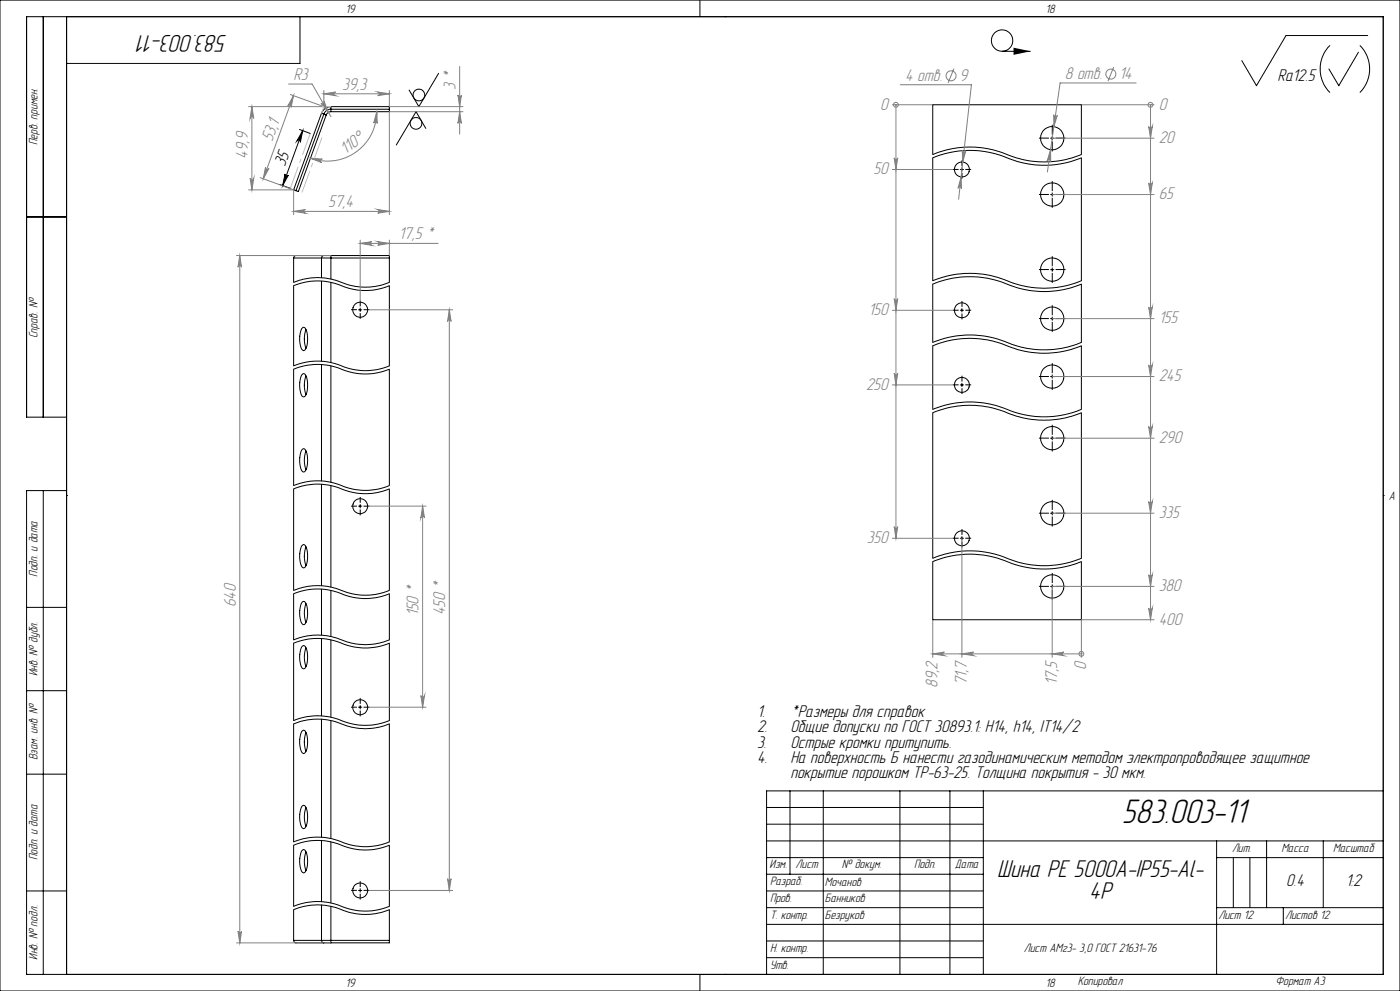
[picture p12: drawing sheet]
<svg xmlns="http://www.w3.org/2000/svg" width="420mm" height="297mm" viewBox="0 0 420 297" stroke-linecap="round" stroke-linejoin="round" font-family="sans-serif">
<g fill="none" stroke="#000" stroke-width=".3">
<path d="M0 0h420v297h-420zM13 5v120M20 5v287M90 5v14h-70M210 0v5M217.5 5h.1M300.6 15.4h8.6M399 13.6a10 10 0 0 0 0 14.1M407.5 15.7l-5.9 10-2.9-5M408 13.6a10 10 0 0 1 0 14.1M410.3 10.7h-24.5l-8.9 15-4.4-7.5M89.9 38.8l3.2 1.2"/>
<path d="M90.8 39.2l-.7 3.4a.55 .55 0 0 0-.3-.6 .55 .55 0 0 0-.7 .3zM90.8 39.2l-6 16.4M96.4 33.9l.8 .3M96.4 33.9l-8.3 23 .7 .2M97.2 34.2l.7 .3M97.2 34.2l-8.4 22.9M97.9 34.5l-8.4 22.9-.7-.3M99.3 32a3.1 3.1 0 0 0-2.9 1.9M99.3 32v.7M99.3 32.7a2.15 2.15 0 0 0-2.1 1.5M99.3 32h17.5v.7M99.3 32.7v.8"/>
<path d="M99.3 33.5a1.59 1.59 0 0 0-1.4 1M99.3 32.7h17.5M116.8 32.7v.8h-17.5M127.7 38.5l-2.9-5-5.9 10M131.6 22l-5.9 10-3-5M279.8 31.4h44.6v14.9a30.2 30.2 0 0 1-24.4-.8 29 29 0 0 0-20.2 .8zM83.9 55.3l3.2 1.1M85.5 52.1a.52 .52 0 0 0 .3 .7 .52 .52 0 0 0 .7-.3l-1.7 3.1zM279.8 47.3a29.5 29.5 0 0 1 23.7 .5 28.8 28.8 0 0 0 20.9-.5v36.8a29.5 29.5 0 0 1-23.7-.5 29.3 29.3 0 0 0-20.9 .5zM288.1 50.8h1M288.6 50.3v1M315.2 58.3h1"/>
<path d="M315.2 41.4h1M315.7 40.9v1M315.7 57.8v1M8 65h12M88.1 77.3v7.3a19.7 19.7 0 0 1 16.1 .7 19 19 0 0 0 12.6-.7v-7.3M88.1 77.3h8.3M96.4 77.3h2.9M96.4 77.3v5.9M97.2 76.6h2.1M97.2 76.6l-.5 .2-.3 .5M97.2 76.6h-8.5l-.4 .2-.2 .5M99.3 76.6h17.5v.7"/>
<path d="M99.3 76.6v.7M99.3 77.3h17.5M99.3 77.3v6.3M88.1 85.6a19.7 19.7 0 0 1 16.1 .7 18.4 18.4 0 0 0 12.6-.7v24a19.5 19.5 0 0 1-16.1-.6 18.7 18.7 0 0 0-12.6 .6zM90.6 98.4l.5-.3a2.84 2.84 0 0 1 1.2 2.7l-.3 2.9a1.14 1.14 0 0 1-1.2 1.3 6.9 6.9 0 0 1-.2-6.6zM91.8 98.7a8.4 8.4 0 0 0 0 5.7M96.4 84.2v24.1M99.3 84.6v24.1M107.6 92.8h.9M108.1 92.3v1M279.8 85.2a29.5 29.5 0 0 1 23.7 .5 28.8 28.8 0 0 0 20.9-.5v17.4a29.5 29.5 0 0 1-23.7-.5 28.8 28.8 0 0 0-20.9 .5zM288.1 93h1"/>
<path d="M288.6 92.5v1M315.2 95.5h1M315.2 80.8h1M315.7 80.3v1M315.7 95v1M88.1 110.7a19.5 19.5 0 0 1 16.1 .6 18.7 18.7 0 0 0 12.6-.6v34.8a19.5 19.5 0 0 1-16.1-.6 18.7 18.7 0 0 0-12.6 .6zM90.6 112.3l.5-.3a2.84 2.84 0 0 1 1.2 2.7l-.3 2.9a1.14 1.14 0 0 1-1.2 1.3 6.9 6.9 0 0 1-.2-6.6zM91.8 112.6a8.3 8.3 0 0 0 0 5.7M96.4 109.3v34.8M99.3 109.6v34.9M279.8 103.6a29.5 29.5 0 0 1 23.7 .6 28.8 28.8 0 0 0 20.9-.6v19.1a29.5 29.5 0 0 1-23.7-.5 28.8 28.8 0 0 0-20.9 .5zM288.1 115.4h1"/>
<path d="M288.6 114.9v.9M315.2 112.9h1M315.7 112.4v.9M20 125h-12v-120h407v287h-407v-145h12M90.6 134.8l.5-.3a2.72 2.72 0 0 1 1.2 2.7l-.3 3a1.2 1.2 0 0 1-1.2 1.2 6.9 6.9 0 0 1-.2-6.6zM91.8 135.1a8.3 8.3 0 0 0 0 5.7M279.8 123.7a29.5 29.5 0 0 1 23.7 .5 29.3 29.3 0 0 0 20.9-.5v43.6a29.9 29.9 0 0 1-24.4-.8 29 29 0 0 0-20.2 .8zM315.2 131.3h1M315.7 130.8v1M13 147v145M20 148.5h.1M88.1 146.5a19.5 19.5 0 0 1 16.1 .6 18.7 18.7 0 0 0 12.6-.6v30.4a19.7 19.7 0 0 1-16.1-.6 19 19 0 0 0-12.6 .6z"/>
<path d="M96.4 145.1v30.4M99.3 145.5v30.5M107.6 151.7h.9M108.1 151.2v1M315.2 153.8h1M315.7 153.3v1M415 148.5h.1M88.1 177.9a19.7 19.7 0 0 1 16.1 .7 18.4 18.4 0 0 0 12.6-.7v13.9a19.7 19.7 0 0 1-16.1-.7 19 19 0 0 0-12.6 .7zM90.6 163.5l.5-.3a2.85 2.85 0 0 1 1.2 2.7l-.3 3a1.13 1.13 0 0 1-1.2 1.2 6.9 6.9 0 0 1-.2-6.6zM91.8 163.9a8.4 8.4 0 0 0 0 5.6M96.4 176.6v13.8M99.3 176.9v13.9"/>
<path d="M279.8 168.3a29.9 29.9 0 0 1 24.5 .8 29 29 0 0 0 20.1-.8v17.4h-44.6zM288.1 161.3h1M288.6 160.8v1M315.2 175.8h1M315.7 175.3v.9M8 182h12M88.1 192.8a19.7 19.7 0 0 1 16.1 .6 18.4 18.4 0 0 0 12.6-.6v23.2a19.7 19.7 0 0 1-16.1-.7 18.4 18.4 0 0 0-12.6 .7zM90.6 180.6l.5-.4a2.72 2.72 0 0 1 1.2 2.7l-.3 3a1.2 1.2 0 0 1-1.2 1.2 6.9 6.9 0 0 1-.2-6.5zM90.6 193.8l.5-.3a2.84 2.84 0 0 1 1.2 2.7l-.3 2.9a1.14 1.14 0 0 1-1.2 1.3 6.9 6.9 0 0 1-.2-6.6zM91.8 180.9a8.3 8.3 0 0 0 0 5.6M91.8 194.1a8.3 8.3 0 0 0 0 5.7M96.4 191.4v23.2"/>
<path d="M99.3 191.8v23.1M8 207h12M88.1 217a19.7 19.7 0 0 1 16.1 .6 19 19 0 0 0 12.6-.6v35.3a19.5 19.5 0 0 1-16.1-.6 18.7 18.7 0 0 0-12.6 .6zM90.6 219.2l.5-.4a2.85 2.85 0 0 1 1.2 2.8l-.3 2.9a1.13 1.13 0 0 1-1.2 1.2 6.9 6.9 0 0 1-.2-6.5zM91.8 219.5a8.3 8.3 0 0 0 0 5.7M96.4 215.5v35.4M99.3 216v35.3M107.6 211.9h.9M108.1 211.5v1M8 232h12M237 237v25M247 237v55"/>
<path d="M270 237v55M285 237v55M295 237v55M415 237h-185v55M88.1 253.3a19.5 19.5 0 0 1 16.1 .6 18.7 18.7 0 0 0 12.6-.6v18.3a19.7 19.7 0 0 1-16.1-.6 18.4 18.4 0 0 0-12.6 .6zM90.6 241.7l.5-.4a2.84 2.84 0 0 1 1.2 2.7l-.3 3a1.14 1.14 0 0 1-1.2 1.2 6.9 6.9 0 0 1-.2-6.5zM90.6 254.9l.5-.3a2.85 2.85 0 0 1 1.2 2.7l-.3 3a1.14 1.14 0 0 1-1.2 1.2 6.9 6.9 0 0 1-.2-6.6zM91.8 242a8.4 8.4 0 0 0 0 5.7M91.8 255.3a8.4 8.4 0 0 0 0 5.6M96.4 251.9v18.3M99.3 252.3v18.3M230 242h65"/>
<path d="M230 247h65M230 252h185M230 257h65M365 252v40M365 257h50M370 257v15M375 257v15M380 252v20M397 252v20M8 267h12M96.4 271.2v10.6M99.3 271.6v10.2"/>
<path d="M107.6 266.9h.9M108.1 266.3v1.1M230 267h65M230 272h65M230 277h185M230 262h65M365 272h50M385 272v5M88.1 281.8l.2 .6 .4 .2h8.5M88.1 281.8v-9.2a19.7 19.7 0 0 1 16.1 .7 19 19 0 0 0 12.6-.7v9.2M88.1 281.8h8.3M96.4 281.8h2.9"/>
<path d="M96.4 281.8l.3 .6 .5 .2M97.2 282.6h2.1M99.3 281.8v.8M99.3 281.8h17.5M116.8 281.8v.8h-17.5M210 292v5M217.5 292h.1M230 282h65M230 287h65"/>
<circle cx="300.6" cy="12.2" r="3.2"/>
<circle cx="124.8" cy="37" r="1.75"/>
<circle cx="125.7" cy="28.5" r="1.75"/>
<circle cx="288.6" cy="50.8" r="2.25"/>
<circle cx="315.7" cy="41.4" r="3.5"/>
<circle cx="315.7" cy="58.3" r="3.5"/>
<circle cx="108.1" cy="92.8" r="2.24"/>
<circle cx="288.6" cy="93" r="2.25"/>
<circle cx="315.7" cy="95.5" r="3.5"/>
<circle cx="315.7" cy="80.8" r="3.5"/>
<circle cx="288.6" cy="115.4" r="2.25"/>
<circle cx="315.7" cy="112.9" r="3.5"/>
<circle cx="315.7" cy="131.3" r="3.5"/>
<circle cx="108.1" cy="151.7" r="2.24"/>
<circle cx="315.7" cy="153.8" r="3.5"/>
<circle cx="288.6" cy="161.3" r="2.25"/>
<circle cx="315.7" cy="175.8" r="3.5"/>
<circle cx="108.1" cy="212" r="2.24"/>
<circle cx="108.1" cy="266.9" r="2.24"/>
</g>
<g fill="none" stroke="#808080" stroke-width=".3">
<path d="M137.9 19.9v20.3M74.6 32h24.7M75.6 32l.5 3.5a.55 .55 0 0 0-.5-.6 .55 .55 0 0 0-.6 .6zM75.6 32v24.9M86.6 25.2h7l5.7 9.8M88.1 28.6l-.8 3.5a.53 .53 0 0 0-.3-.6 .53 .53 0 0 0-.6 .2zM88.1 28.6l-9.1 25M96.3 30.9a.53 .53 0 0 0 .7 .2 .53 .53 0 0 0 .2-.7l1.3 3.3zM97.2 28.1l3.5-.5a.55 .55 0 0 0-.6 .5 .55 .55 0 0 0 .6 .6zM97.2 27.1v4.9l-10.1-3.7M97.2 28.1h19.6M113 33.5l.2 3.5a.53 .53 0 0 0-.5-.6 .53 .53 0 0 0-.6 .5z"/>
<path d="M113 33.5a14.8 14.8 0 0 1-19.8 13.9M113.3 27.6l3.5 .5-3.5 .6a.55 .55 0 0 0 .5-.6 .55 .55 0 0 0-.5-.5zM116.8 27.1v4.9h22.1M137.4 28.5a.53 .53 0 0 0 .5 .5 .53 .53 0 0 0 .5-.5l-.5 3.5zM137.9 33.5l.5 3.5a.53 .53 0 0 0-.5-.5 .53 .53 0 0 0-.5 .5zM138.9 33.5h-22.1v30.8M267.7 31.4h12.1M268.8 31.4h.1M268.8 31.4v129.9M270.1 25.4h21.3l-3.8 34.3M286.2 20.6l-1.8 4.2M316.1 34.4a.54 .54 0 0 0 .5 .6 .54 .54 0 0 0 .6-.4l-1 3.4z"/>
<path d="M324.4 31.4h21.8M334.1 20.1l-1.7 4.2M340.9 24.9h-22.9l-3.8 26.6M344.6 37.9a.55 .55 0 0 0 .5 .5 .55 .55 0 0 0 .6-.5l-.5 3.5zM345.2 31.4h.1M345.2 31.4v154.3M74.6 56.9h13.5M75 53.4a.55 .55 0 0 0 .6 .5 .55 .55 0 0 0 .5-.5l-.5 3.5zM78 53.2l10.1 3.7M79.7 50.1a.55 .55 0 0 0 .3 .6 .55 .55 0 0 0 .7-.2l-1.7 3.1zM88.1 56.9v7.4M93.2 47.4l3.5 .3a.53 .53 0 0 0-.6 .4 .53 .53 0 0 0 .3 .6z"/>
<path d="M267.7 50.8h18.1M268.3 47.3a.53 .53 0 0 0 .5 .5 .53 .53 0 0 0 .5-.5l-.5 3.5zM288.3 53.1l.2 3.5a.53 .53 0 0 0-.5-.6 .53 .53 0 0 0-.6 .4zM288.7 45a.53 .53 0 0 0 .4 .6 .53 .53 0 0 0 .6-.4l-.9 3.4zM315.2 44.9v3.5a.54 .54 0 0 0-.5-.5 .54 .54 0 0 0-.6 .4zM315.7 41.4h30.5M315.7 58.3h30.5M344.6 54.8a.55 .55 0 0 0 .5 .5 .55 .55 0 0 0 .6-.5l-.5 3.5zM70.9 76.6h28.4M71.9 76.6l.6 3.5a.53 .53 0 0 0-.6-.5 .53 .53 0 0 0-.5 .5zM71.9 76.6v206M88.1 63.4l3.5-.6a.55 .55 0 0 0-.5 .5 .55 .55 0 0 0 .5 .6z"/>
<path d="M88.1 63.4h28.7M108.1 73l3.4-.6a.55 .55 0 0 0-.5 .6 .55 .55 0 0 0 .5 .5zM108.1 72v18.1M108.1 73h23.3M113.3 62.8l3.5 .6-3.5 .5a.55 .55 0 0 0 .5-.6 .55 .55 0 0 0-.5-.5zM113.3 72.4l3.5 .6-3.5 .5a.55 .55 0 0 0 .5-.5 .55 .55 0 0 0-.5-.6zM116.8 72v4.6M110.8 92.8h25M134.8 92.8l.5 3.5a.53 .53 0 0 0-.5-.5 .53 .53 0 0 0-.5 .5zM134.8 92.8v174.1M267.7 93h18.1M268.3 89.5a.53 .53 0 0 0 .5 .5 .53 .53 0 0 0 .5-.5l-.5 3.5z"/>
<path d="M315.7 95.5h30.5M344.6 92a.55 .55 0 0 0 .5 .5 .55 .55 0 0 0 .6-.5l-.5 3.5zM267.7 115.4h18.1M268.3 111.9a.53 .53 0 0 0 .5 .5 .53 .53 0 0 0 .5-.5l-.5 3.5zM315.7 112.9h30.5M344.6 109.4a.55 .55 0 0 0 .5 .5 .55 .55 0 0 0 .6-.5l-.5 3.5zM315.7 131.3h30.5M344.6 127.8a.55 .55 0 0 0 .5 .5 .55 .55 0 0 0 .6-.5l-.5 3.5zM110.8 151.7h17M126.8 151.7l.6 3.5a.55 .55 0 0 0-.6-.5 .55 .55 0 0 0-.5 .5zM126.8 151.7v60.2M268.3 157.8a.53 .53 0 0 0 .5 .5 .53 .53 0 0 0 .5-.5l-.5 3.5z"/>
<path d="M315.7 153.8h30.5M344.6 150.3a.55 .55 0 0 0 .5 .6 .55 .55 0 0 0 .6-.6l-.5 3.5zM267.7 161.3h18.1M288.6 161.3v35.7M344.6 172.3a.55 .55 0 0 0 .5 .5 .55 .55 0 0 0 .6-.5l-.5 3.5zM346.2 175.8h-30.5v21.2M279.8 196l3.5-.6a.53 .53 0 0 0-.5 .6 .53 .53 0 0 0 .5 .5zM279.8 196h44.6M279.8 185.8v11.2M288.6 196l3.5-.6a.53 .53 0 0 0-.5 .6 .53 .53 0 0 0 .5 .5zM315.7 196l3.5-.6a.53 .53 0 0 0-.5 .6 .53 .53 0 0 0 .5 .5zM324.4 196h.1"/>
<path d="M324.4 185.7h21.8M324.4 185.8v11.2M344.6 182.2a.55 .55 0 0 0 .5 .6 .55 .55 0 0 0 .6-.6l-.5 3.5zM110.8 211.9h17M126.3 208.5a.55 .55 0 0 0 .5 .5 .55 .55 0 0 0 .6-.5l-.6 3.4zM71.4 279.1a.53 .53 0 0 0 .5 .5 .53 .53 0 0 0 .6-.5l-.6 3.5zM110.8 266.9h25M134.3 263.3a.53 .53 0 0 0 .5 .6 .53 .53 0 0 0 .5-.6l-.5 3.6zM70.9 282.6h28.4"/>
<circle cx="268.8" cy="31.4" r=".72"/>
<circle cx="285.3" cy="22.7" r="1.51"/>
<circle cx="333.3" cy="22.2" r="1.5"/>
<circle cx="345.1" cy="31.4" r=".73"/>
<circle cx="324.4" cy="196" r=".71"/>
</g>
<path d="M304.1 14.3l5.1 1.1-5.1 1z" fill="#000"/>
<g fill="none" stroke="#000" stroke-width=".3" stroke-dasharray="15.2 1.3 1.3 1.3" stroke-linecap="butt">
<path d="M287.6 50.8h-1.8M288.6 49.8v-1.8M288.6 51.8v1.7M289.6 50.8h1.7M314.7 58.3h-3M314.7 41.4h-3M315.7 57.3v-3M315.7 59.3v3M315.7 40.4v-3M315.7 42.4v3M316.7 58.3h3M316.7 41.4h3"/>
<path d="M315.7 79.8v-3M107.1 92.8h-1.8M108.1 91.8v-1.7M108.1 93.8v1.8M109.1 92.8h1.7M287.6 93h-1.8M288.6 92v-1.8M288.6 94v1.7M289.6 93h1.7M314.7 95.5h-3M314.7 80.8h-3M315.7 94.5v-3"/>
<path d="M315.7 96.5v3M315.7 81.8v3M316.7 95.5h3M316.7 80.8h3M287.6 115.3h-1.8M288.6 114.3v-1.7M288.6 116.3v1.8M289.6 115.3h1.7M314.7 112.8h-3M315.7 111.8v-3M315.7 113.8v3M316.7 112.8h3"/>
<path d="M314.7 131.3h-3M315.7 130.3v-3M315.7 132.3v3M316.7 131.3h3M107.1 151.7h-1.8M108.1 150.7v-1.8M108.1 152.7v1.7M109.1 151.7h1.7M314.7 153.8h-3M315.7 152.8v-3M315.7 154.8v3M316.7 153.8h3"/>
<path d="M287.6 161.3h-1.8M288.6 160.3v-1.7M288.6 162.3v1.8M289.6 161.3h1.7M314.7 175.7h-3M315.7 174.7v-3M315.7 176.7v3M316.7 175.7h3M107.1 211.9h-1.8M108.1 210.9v-1.7M108.1 212.9v1.8M109.1 211.9h1.7"/>
<path d="M107.1 266.8h-1.8M108.1 265.8v-1.7M108.1 267.8v1.8M109.1 266.8h1.7"/>
</g>
<path d="M87.1 56.4l6-16.4M90.6 57.7l6-16.5" fill="none" stroke="#c0c0c0" stroke-width=".3" stroke-dasharray="15.2 1.3 1.3 1.3" stroke-dashoffset="8.4" stroke-linecap="butt"/>
<path d="M96.7 32h2.6M97.3 31.5l-.9 2.4" fill="none" stroke="#c0c0c0" stroke-width=".3"/>
<g fill="#808080">
<path d="M88.1 63.4l3.5-.6a.55 .55 0 0 0-.5 .5 .55 .55 0 0 0 .5 .6zM113.3 62.8l3.5 .6-3.5 .5a.55 .55 0 0 0 .5-.6 .55 .55 0 0 0-.5-.5zM96.3 30.9l2.2 2.8-1.3-3.3a.53 .53 0 0 1-.2 .7 .53 .53 0 0 1-.7-.2zM108.1 73l3.4-.6a.55 .55 0 0 0-.5 .6 .55 .55 0 0 0 .5 .5zM113.3 72.4l3.5 .6-3.5 .5a.55 .55 0 0 0 .5-.5 .55 .55 0 0 0-.5-.6zM288.3 53.1l-.9 3.3a.54 .54 0 0 1 .6-.4 .54 .54 0 0 1 .5 .6zM288.7 45l.1 3.6 .9-3.4a.53 .53 0 0 1-.6 .4 .53 .53 0 0 1-.4-.6zM315.2 44.9l-1.1 3.4a.54 .54 0 0 1 .6-.5 .54 .54 0 0 1 .5 .6zM316.1 34.4l.1 3.6 1-3.4a.54 .54 0 0 1-.6 .4 .54 .54 0 0 1-.5-.6zM344.6 37.9a.55 .55 0 0 0 .5 .5 .55 .55 0 0 0 .6-.5l-.5 3.5zM344.6 54.8a.55 .55 0 0 0 .5 .5 .55 .55 0 0 0 .6-.5l-.5 3.5zM344.6 92a.55 .55 0 0 0 .5 .5 .55 .55 0 0 0 .6-.5l-.5 3.5zM344.6 109.4a.55 .55 0 0 0 .5 .5 .55 .55 0 0 0 .6-.5l-.5 3.5zM344.6 127.8a.55 .55 0 0 0 .5 .5 .55 .55 0 0 0 .6-.5l-.5 3.5zM344.6 150.3a.55 .55 0 0 0 .5 .6 .55 .55 0 0 0 .6-.6l-.5 3.5zM344.6 172.3a.55 .55 0 0 0 .5 .5 .55 .55 0 0 0 .6-.5l-.5 3.5zM344.6 182.2a.55 .55 0 0 0 .5 .6 .55 .55 0 0 0 .6-.6l-.5 3.5zM268.3 47.3a.53 .53 0 0 0 .5 .5 .53 .53 0 0 0 .5-.5l-.5 3.5zM268.3 89.5a.53 .53 0 0 0 .5 .5 .53 .53 0 0 0 .5-.5l-.5 3.5zM268.3 111.9a.53 .53 0 0 0 .5 .5 .53 .53 0 0 0 .5-.5l-.5 3.5zM268.3 157.8a.53 .53 0 0 0 .5 .5 .53 .53 0 0 0 .5-.5l-.5 3.5z"/>
<path d="M93.2 47.4l3.5 .3a.53 .53 0 0 0-.6 .4 .53 .53 0 0 0 .3 .6zM113 33.5l.2 3.5a.53 .53 0 0 0-.5-.6 .53 .53 0 0 0-.6 .5z"/>
<path d="M75 53.4a.55 .55 0 0 0 .6 .5 .55 .55 0 0 0 .5-.5l-.5 3.5zM75.6 32l.5 3.5a.55 .55 0 0 0-.5-.6 .55 .55 0 0 0-.6 .6zM137.9 33.5l.5 3.5a.53 .53 0 0 0-.5-.5 .53 .53 0 0 0-.5 .5zM137.4 28.5a.53 .53 0 0 0 .5 .5 .53 .53 0 0 0 .5-.5l-.5 3.5zM134.3 263.3a.53 .53 0 0 0 .5 .6 .53 .53 0 0 0 .5-.6l-.5 3.6zM134.8 92.8l.5 3.5a.53 .53 0 0 0-.5-.5 .53 .53 0 0 0-.5 .5zM126.3 208.5a.55 .55 0 0 0 .5 .5 .55 .55 0 0 0 .6-.5l-.6 3.4zM126.8 151.7l.6 3.5a.55 .55 0 0 0-.6-.5 .55 .55 0 0 0-.5 .5zM315.7 196l3.5-.6a.53 .53 0 0 0-.5 .6 .53 .53 0 0 0 .5 .5zM288.6 196l3.5-.6a.53 .53 0 0 0-.5 .6 .53 .53 0 0 0 .5 .5zM279.8 196l3.5-.6a.53 .53 0 0 0-.5 .6 .53 .53 0 0 0 .5 .5z"/>
<path d="M71.9 76.6l.6 3.5a.53 .53 0 0 0-.6-.5 .53 .53 0 0 0-.5 .5zM71.4 279.1a.53 .53 0 0 0 .5 .5 .53 .53 0 0 0 .6-.5l-.6 3.5z"/>
</g>
<path d="M85.5 52.1a.52 .52 0 0 0 .3 .7 .52 .52 0 0 0 .7-.3l-1.7 3.1zM90.8 39.2l-.7 3.4a.55 .55 0 0 0-.3-.6 .55 .55 0 0 0-.7 .3z" fill="#000"/>
<g fill="#808080">
<path d="M97.2 28.1l3.5-.5a.55 .55 0 0 0-.6 .5 .55 .55 0 0 0 .6 .6zM113.3 27.6l3.5 .5-3.5 .6a.55 .55 0 0 0 .5-.6 .55 .55 0 0 0-.5-.5z"/>
<path d="M88.1 28.6l-.8 3.5a.53 .53 0 0 0-.3-.6 .53 .53 0 0 0-.6 .2zM79.7 50.1a.55 .55 0 0 0 .3 .6 .55 .55 0 0 0 .7-.2l-1.7 3.1z"/>
</g>
<text font-size="10.5" x="336.6" y="246.6">583.003-11</text>
<g font-size="7.5">
<text x="68.2" y="10.5" transform="rotate(-180 68.2 10.5)">583.003-11</text>
<text x="299.1" y="262.8">Шина PE 5000А-IP55-Al-</text>
<text x="326.8" y="269.4">4P</text>
</g>
<g font-size="5.3" fill="#808080">
<text x="88" y="23.9">R3</text>
<text x="319.5" y="23.6">8 отв.</text>
<text x="335.7" y="23.6">14</text>
<text x="102.6" y="26.9">39,3</text>
<text x="136.7" y="27" transform="rotate(-90 136.7 27)">3 *</text>
<text x="271.5" y="24.1">4 отв.</text>
<text x="287.8" y="24.1">9</text>
<text x="264.1" y="32.8">0</text>
<text x="347.6" y="32.8">0</text>
<text x="74.4" y="47.6" transform="rotate(-90 74.4 47.6)">49,9</text>
<text x="81.7" y="42.7" transform="rotate(-70 81.7 42.7)">53,1</text>
<text x="103.7" y="46.4" transform="rotate(-38 103.7 46.4)">110°</text>
<text x="347.6" y="42.8">20</text>
<text x="262.1" y="52.2">50</text>
<text x="347.6" y="59.7">65</text>
<text x="98.5" y="62.1">57,4</text>
<text x="119.7" y="71.7">17,5 *</text>
<text x="260.6" y="94.4">150</text>
<text x="347.6" y="96.9">155</text>
<text x="259.8" y="116.8">250</text>
<text x="347.6" y="114.3">245</text>
<text x="347.6" y="132.7">290</text>
<text x="347.6" y="155.2">335</text>
<text x="260.1" y="162.7">350</text>
<text x="347.6" y="177.2">380</text>
<text x="70.7" y="182" transform="rotate(-90 70.7 182)">640</text>
<text x="125.6" y="184.8" transform="rotate(-90 125.6 184.8)">150 *</text>
<text x="133.6" y="184.4" transform="rotate(-90 133.6 184.4)">450 *</text>
<text x="347.6" y="187.2">400</text>
<text x="325.9" y="200.7" transform="rotate(-90 325.9 200.7)">0</text>
<text x="281.3" y="206.1" transform="rotate(-90 281.3 206.1)">89,2</text>
<text x="290" y="205.4" transform="rotate(-90 290 205.4)">71,7</text>
<text x="317.1" y="205.1" transform="rotate(-90 317.1 205.1)">17,5</text>
</g>
<g font-size="5.3">
<text x="383.3" y="24.4">Ra12.5</text>
<text x="85.5" y="50.1" transform="rotate(-70 85.5 50.1)">35</text>
<text x="227.1" y="214.8">1.</text>
<text x="237.1" y="214.8">*Размеры для справок</text>
<text x="227.1" y="219.4">2.</text>
<text x="237.1" y="219.4">Общие допуски по ГОСТ 30893.1: H14, h14, IT14/2</text>
<text x="227.1" y="224.1">3.</text>
<text x="237.1" y="224.1">Острые кромки притупить.</text>
<text x="227.1" y="228.7">4.</text>
<text x="237.1" y="233.3">покрытие порошком ТР-63-25. Толщина покрытия - 30 мкм.</text>
<text x="237.1" y="228.7">На поверхность Б нанести газодинамическим методом электропроводящее защитное</text>
<text x="385.9" y="265.6">0.4</text>
<text x="403.7" y="265.6">1:2</text>
</g>
<g font-size="3.8">
<text x="103.7" y="3.8">19</text>
<text x="313.7" y="3.8">18</text>
<text x="11.3" y="43.5" transform="rotate(-90 11.3 43.5)">Перв. примен.</text>
<text x="11.3" y="101.4" transform="rotate(-90 11.3 101.4)">Справ. №</text>
<text x="416.6" y="149.8">A</text>
<text x="11.3" y="172.8" transform="rotate(-90 11.3 172.8)">Подп. и дата</text>
<text x="11.3" y="202.7" transform="rotate(-90 11.3 202.7)">Инв. № дубл.</text>
<text x="11.3" y="227.8" transform="rotate(-90 11.3 227.8)">Взам. инв. №</text>
<text x="11.3" y="257.8" transform="rotate(-90 11.3 257.8)">Подп. и дата</text>
<text x="369.6" y="255.3">Лит.</text>
<text x="384.4" y="255.3">Масса</text>
<text x="399.9" y="255.3">Масштаб</text>
<text x="230.9" y="260.3">Изм.</text>
<text x="238.7" y="260.3">Лист</text>
<text x="252.6" y="260.3">№ докум.</text>
<text x="274.2" y="260.3">Подп.</text>
<text x="286.5" y="260.3">Дата</text>
<text x="231" y="265.3">Разраб.</text>
<text x="247.5" y="265.4">Мочанов</text>
<text x="231" y="275.3">Т. контр.</text>
<text x="231" y="270.3">Пров.</text>
<text x="247.5" y="275.4">Безруков</text>
<text x="247.5" y="270.4">Банников</text>
<text x="365.5" y="275.3">Лист 12</text>
<text x="385.5" y="275.3">Листов 12</text>
<text x="11.3" y="287.7" transform="rotate(-90 11.3 287.7)">Инв. № подл.</text>
<text x="231" y="285.3">Н. контр.</text>
<text x="307.2" y="285.4">Лист АМг3- 3,0 ГОСТ 21631-76</text>
<text x="231" y="290.3">Утв.</text>
<text x="103.7" y="295.8">19</text>
<text x="313.7" y="295.8">18</text>
<text x="323.3" y="295.3">Копировал</text>
<text x="382.7" y="295.3">Формат А3</text>
</g>
</svg>
